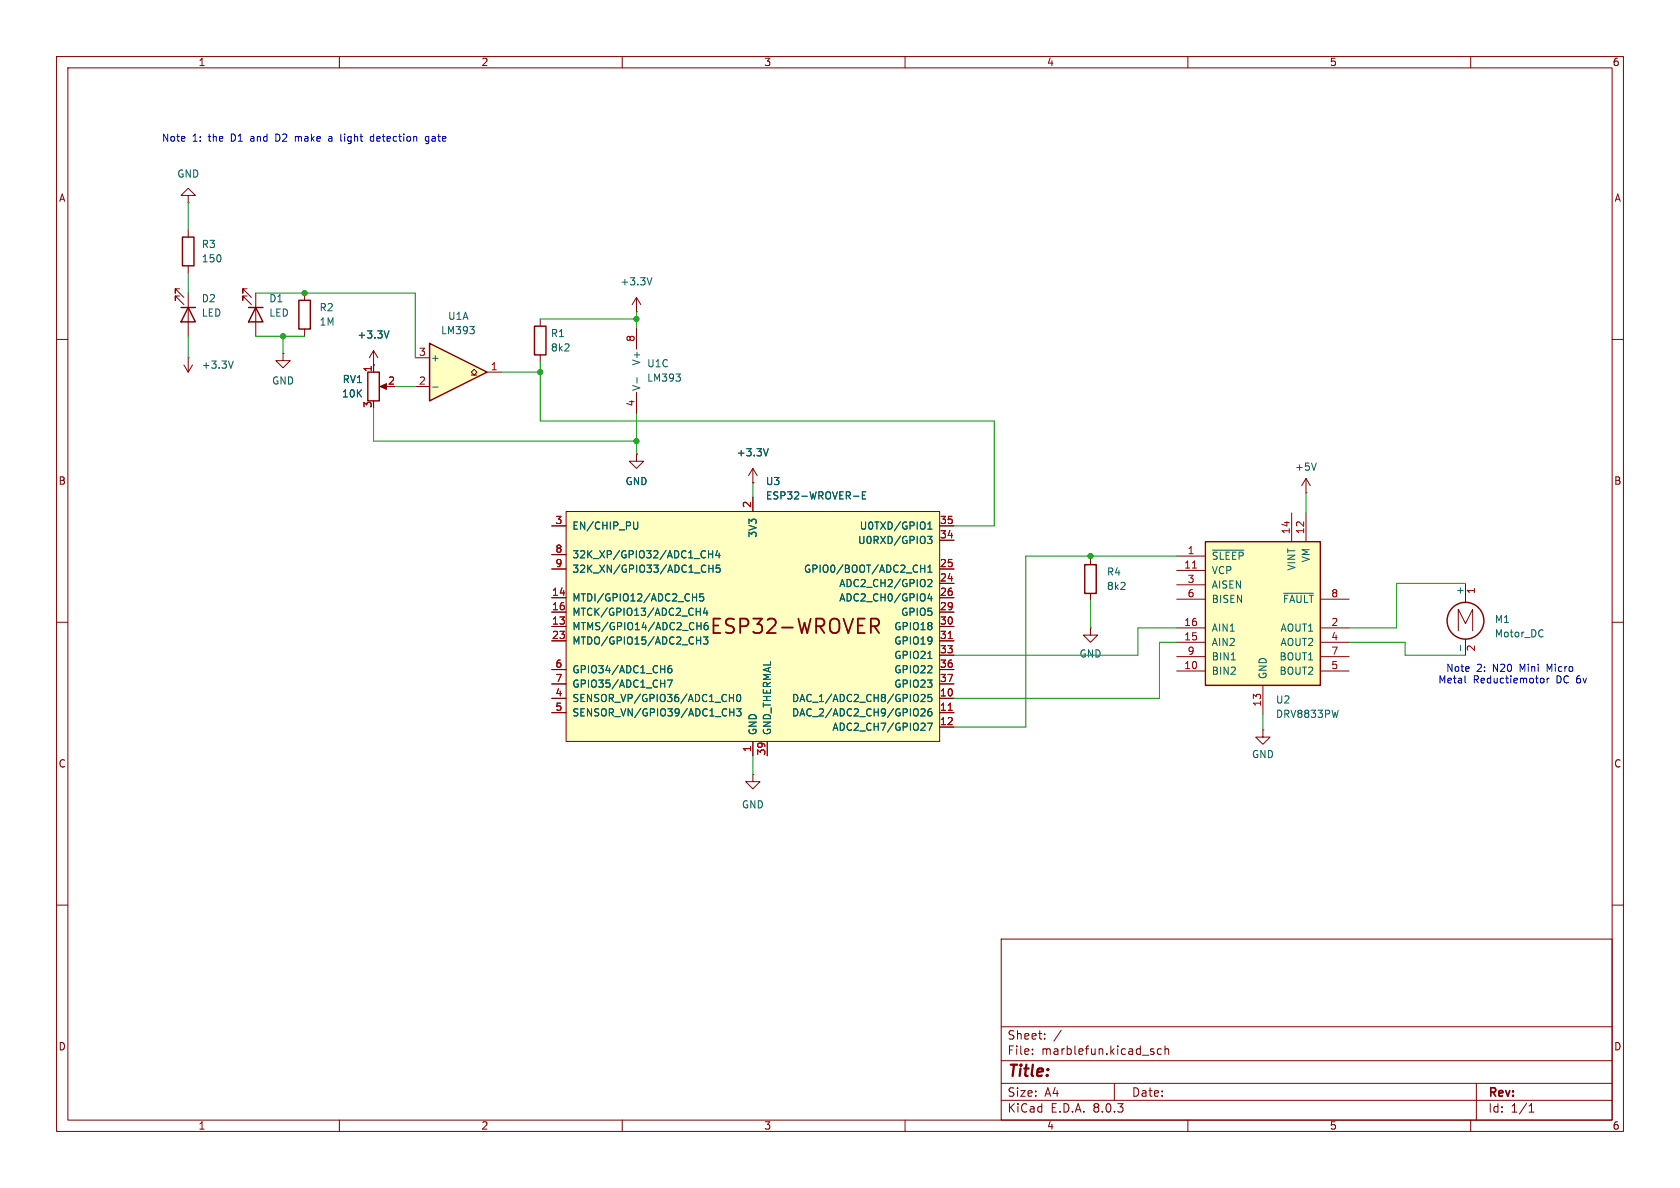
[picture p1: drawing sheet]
<svg xmlns="http://www.w3.org/2000/svg" width="297mm" height="210mm" viewBox="0 0 297 210" stroke-linecap="round" stroke-linejoin="round" font-family="sans-serif">
<g fill="none" stroke="#840000" stroke-width=".18">
<path d="M10 10h277v190h-277zM12 12h273v186h-273zM60 10v2M110 10v2M160 10v2M210 10v2M260 10v2M10 60h2M33.3 40.6v1.3M33.3 47v1.3M43.7 51.1h-.8v.7v-.7l1.5 1.5M43.7 52.3h-.8v.8v-.8l1.5 1.5"/>
<path d="M45.2 51.8v7.6M53.8 51.8v1.3M53.8 58.2v1.2M285 60h2M32.5 64.5l.8 1.3M33.3 63.2h.1M33.3 63.2v2.6M34 64.5l-.7 1.3M50 62.5v1.3h1.3l-1.3 1.2-1.2-1.2h1.2M50 62.5h.1M10 110h2M285 110h2"/>
<path d="M10 160h2M285 160h2M177 166h108v32h-108zM60 198v2M110 198v2M160 198v2M177 194.5h108M177 191.5h108M177 187.5h108M177 181.5h108M182.5 186.3v.1M182.5 185.5v.1"/>
<path d="M184.7 183.6v.1M184.7 182.8v.1M187.6 182.1l-1.3 2M197 191.5v3M203.8 185.9l.2 .2-.2 .3M203.8 185.4l.2 .1M205.3 185.5l-.4-.1-.3 .3v.4l.1 .2h.6M206 185.5l.2-.1 .3 .1 .1 .9M206 184.9v1.5M210 198v2M260 198v2M261 191.5v6.5"/>
<path d="M270.3 196.6h.9M270.3 195.5l.4-.4v1.5"/>
</g>
<path d="M32.3 41.9h2v5.1h-2zM43.9 54.4h2.6M45.2 54.4l1.3 2.5h-2.6zM52.8 53.1h2.1v5.1h-2.1z" fill="none" stroke="#840000" stroke-width=".25"/>
<path d="M41.2 63.8l-.4 1.3" fill="none" stroke="#006464" stroke-width=".18"/>
<path d="M75.9 60.7l10.2 5.1-10.2 5.1z" fill="#ffffc2"/>
<g fill="none" stroke="#840000" stroke-width=".25">
<path d="M32 54.4h2.5M33.3 54.4l1.2 2.5h-2.5zM94.5 57.7h2v5h-2zM65 65.8h2.1v5.1h-2.1zM75.9 60.7l10.2 5.1-10.2 5.1zM191.8 99.8h2v5.1h-2z"/>
<circle cx="259.1" cy="109.7" r="3.3"/>
</g>
<g fill="none" stroke="#840000" stroke-width=".18">
<path d="M33.3 34.5h1.2l-1.2-1.2-1.3 1.2h1.3v1.3M33.3 35.8h.1M31.7 51.1h-.7v.7v-.7l1.5 1.5M31.7 52.3h-.7v.8v-.8l1.5 1.5M33.3 51.8v7.6M95.5 56.4v1.3M112.5 55.1h.1M112.5 52.6l-.7 1.2M112.5 52.6v2.5M112.5 57.9v3.8M112.5 52.6l.8 1.2M66 64.5h.1"/>
<path d="M66 62v3.8M66 62l-.7 1.2M66 62l.8 1.2M67.6 68.3h1M73.4 68.3h2.5M73.4 63.2h2.5M83.3 66.3h.5l-.5-.5 .5-.5 .5 .5-.5 .5h.5M86.1 65.8h2.5M95.5 62.7v1.3M112.5 69.3v3.9M133.1 85.3h.1M133.1 82.8l-.8 1.3"/>
<path d="M133.1 82.8v2.5M133.1 82.8l.8 1.3M192.8 98.6v1.2M192.8 111v1.3h1.3l-1.3 1.2-1.3-1.2h1.3M192.8 111h.1M192.8 104.9v1.3M257.8 111.5v-3.8l1.3 2.5 1.2-2.5v3.8M259.1 103.1v3.4M259.1 113v2.8M133.1 136.9v1.3h1.3l-1.3 1.2-1.3-1.2h1.3M133.1 136.9h.1"/>
</g>
<path d="M68.8 58.5l-.5 1.3M83.1 57.7h.7l-.4 .5M83.8 58.3v.6M115.2 49.1l-.4 1.3M76.5 68.4h.9M112.6 66.8v.9M119.5 66.1h.8l-.4 .5M120.2 66.7v.6M135.8 79.3l-.4 1.3M258.2 114.1v.9M272.7 111.4h.1M272.8 112.5h-.1" fill="none" stroke="#006464" stroke-width=".18"/>
<path d="M67.2 68.3l1.1-.5v1z" fill="#840000" stroke="#840000" stroke-width=".18"/>
<path d="M213.1 95.8h20.3v25.4h-20.3z" fill="#ffffc2"/>
<path d="M213.1 95.8h20.3v25.4h-20.3z" fill="none" stroke="#840000" stroke-width=".25"/>
<g fill="none" stroke="#840000" stroke-width=".18">
<path d="M112.5 80.3v1.2h1.3l-1.3 1.3-1.2-1.3h1.2M112.5 80.3h.1M208 98.3h5.1M228.3 90.7v5.1M230.9 87.1h.1M230.9 84.6v2.5M230.9 90.7v5.1M230.9 84.6l-.8 1.3M230.9 84.6l.7 1.3M208 118.6h5.1M208 100.8h5.1M208 113.5h5.1"/>
<path d="M208 111h5.1M208 103.4h5.1M208 105.9h5.1M208 116.1h5.1M233.4 118.6h5.1M233.4 113.5h5.1M233.4 111h5.1M233.4 105.9h5.1M233.4 116.1h5.1M223.3 129v1.3h1.2l-1.2 1.3-1.3-1.3h1.3M223.3 129h.1M223.3 121.2v5"/>
</g>
<path d="M214.3 97.3h5.6M232.7 81.9l-.4 1.2M217.7 116.7h.7M226.9 104.9h5.3M236.6 125.5l-.3 1.3" fill="none" stroke="#006464" stroke-width=".18"/>
<path d="M210.8 100.4h.7" fill="none" stroke="#a90000" stroke-width=".18"/>
<path d="M100.1 90.4h66v40.7h-66z" fill="#ffffc2"/>
<g fill="none" stroke="#840000" stroke-width=".18">
<path d="M66 64.5h.1M66 64.5v1.3M97.5 93h2.6M97.5 98h2.6M100.1 90.4h66v40.7h-66zM112.5 80.3h.1M133.1 85.3h.1M133.1 87.9v2.5M166.1 93h2.6M166.1 95.5h2.6M97.5 110.7h2.6M97.5 105.7h2.6"/>
<path d="M97.5 108.2h2.6M97.5 113.3h2.6M97.5 100.6h2.6M97.5 118.4h2.6M166.1 110.7h2.6M166.1 105.7h2.6M166.1 108.2h2.6M166.1 113.3h2.6M166.1 103.1h2.6M166.1 100.6h2.6M166.1 115.8h2.6M166.1 118.4h2.6"/>
<path d="M97.5 123.4h2.6M97.5 126h2.6M97.5 120.9h2.6M133.1 131.1v2.5M135.6 131.1v2.5M166.1 123.4h2.6M166.1 126h2.6M166.1 128.5h2.6M166.1 120.9h2.6"/>
</g>
<g fill="none" stroke="#840000" stroke-width=".32">
<path d="M126.1 110.6h.9M127.4 109.4h-1.3v2.5h1.3M129.8 109.5l-1-.1a.62 .62 0 0 0-.5 .6 .62 .62 0 0 0 .5 .6 .93 .93 0 0 1 1 .6 .65 .65 0 0 1-.5 .7l-1-.1M130.9 110.7h.9a.69 .69 0 0 0 .5-.7 .69 .69 0 0 0-.5-.6h-.9v2.5M133.2 109.4h1.5l-.8 .9a.69 .69 0 0 1 .8 .5v.6l-.2 .4-.3 .1h-.7l-.3-.2M135.7 109.6l.4-.2h.6a.69 .69 0 0 1 .3 1.1l-1.4 1.4h1.5M138.2 110.9h2M141.1 109.4l.6 2.5 .5-1.8 .5 1.8 .6-2.5M144.3 110.7h1a.69 .69 0 0 0 .5-.7 .69 .69 0 0 0-.5-.6h-1v2.5M144.9 110.7l.8 1.2M146.8 109.7a.85 .85 0 0 1 1-.3 .85 .85 0 0 1 .6 .8v.9a.85 .85 0 0 1-.9 .8 .85 .85 0 0 1-.8-.8zM149.1 109.4l.9 2.5 .8-2.5"/>
<path d="M151.7 110.6h.8M152.9 109.4h-1.2v2.5h1.2M154 110.7h.9a.69 .69 0 0 0 .5-.7 .69 .69 0 0 0-.5-.6h-.9v2.5M154.6 110.7l.8 1.2"/>
</g>
<g fill="none" stroke="#006464" stroke-width=".18">
<path d="M68.8 58.5l-.5 1.3M135.8 79.3l-.4 1.3M112.7 92.3v1.1l-.2 .1h-.4M125.3 97.4v1.2M125.3 98h.7M125.3 99.9v1.3M126 97.4v1.2M126 99.9v1.3M126.8 97.3l-.3 .9h.8M127.1 97.8v.8M127.3 99.9h-.6l-.1 .6 .2-.1h.4l.1 .2v.4l-.2 .2-.5-.2M150.9 87.7h1"/>
<path d="M152.5 87.5h.4M153.1 86.9h-.6v1.3h.6M163.5 99.9v1.3M164 94.8h.8l-.5 .5 .4 .1v.6l-.2 .1-.5-.1M164 92.6l.4-.3v1.2M164 93.5h.8M118.7 117.7h-.4a.85 .85 0 0 0 0 1.2l.4-.1 .1-.4-.3-.2h-.3l-.1 .2M122.4 105.6h.7M123.1 108.1h.7M123.1 105v1.2M123.1 113.2h.8M123.2 110.7h.7"/>
<path d="M123.8 107.5v1.3M123.9 112.6v1.3M123.9 110.1v1.2M124.4 105h-.7v.6l.2-.1h.4l.1 .2v.4l-.2 .1-.5-.1M124.4 112.6h.7l-.4 .5 .4 .1v.5l-.2 .2-.5-.2M124.7 107.5l-.3 .9h.7M125 107.9v.9M125.1 110.1h-.4a.86 .86 0 0 0 0 1.2l.4-.1 .1-.4-.2-.3-.4 .1-.1 .2M125.3 100.5h.7M162.8 100.5h.7M164 102.6l.5-.2 .3 .4-.8 .9h.8M164 101.2h.8"/>
<path d="M164 100.3l.4-.4v1.3M164 116.4h.8M164.3 104.9l-.3 .9h.8M164.6 105.4v.8M118 120.2h.9l-.6 1.3M129 123.4h.7M129 125.9h.7M129.7 122.8v1.2M129.7 125.3v1.3M130.2 125.3h.8l-.4 .5 .3 .1v.5l-.1 .2-.6-.2M130.4 122.8h.1a.68 .68 0 0 1 .5 .6 .68 .68 0 0 1-.5 .6 .84 .84 0 0 1-.1-1.2zM162.8 122.9l.5-.1 .2 .3-.7 .9h.7"/>
<path d="M162.8 125.4l.5-.1 .2 .4-.7 .9h.7M164 127.8h.8l-.5 1.3M164.6 125.3l-.3 .1a.86 .86 0 0 0 0 1.2l.4-.2 .1-.4-.3-.2h-.3l-.2 .2M164.7 122.8h-.6l-.1 .6 .2-.2 .4 .1 .2 .2-.1 .4-.2 .1-.5-.1"/>
</g>
<path d="M167.6 112.9h.8M167.6 125.6h.8" fill="none" stroke="#a90000" stroke-width=".18"/>
<g fill="none" stroke="#0000c2" stroke-width=".18">
<path d="M49.1 23.7h-.3v1.3h.3M52.2 24.1v.9M52.6 24.1l-.4 .1M58.1 24.2h.5M58.7 24.4l-.4 .1-.2 .2 .2 .3 .4-.1M60.9 23.7v.1M60.9 24.1v.9M66.1 24.2l-.4-.1-.2 .3 .1 .5h.5M66.1 23.7v1.3M75.8 24.2l-.4-.1-.2 .3 .1 .5h.5M75.8 24.1v1l-.2 .3-.3-.1M272.5 119.9h.3l.2 .2-.1 .5-.4 .1"/>
<path d="M273.5 119.9v.8M273.9 119.9l-.4 .2M259 120.6l.2 .1"/>
</g>
<g fill="none" stroke="#009600" stroke-width=".18">
<path d="M33.3 35.8v4.8M33.3 48.3v3.5M33.3 59.4v3.8M45.2 59.4h8.6M45.2 51.8h28.2v11.4M50 59.4v3.1M95.5 56.4h17M112.5 55.1v2.8M66 72.1v5.9h46.5M69.8 68.3h3.6M88.6 65.8h6.9M95.5 64v10.4h80.3v18.6h-7.1"/>
<path d="M112.5 73.2v7.1M133.1 85.3v2.6M192.8 98.3v.3M208 98.3h-26.6v30.2h-12.7M230.9 87.1v3.6M192.8 106.2v4.8M208 111h-6.8v4.8h-32.5M208 113.5h-3v9.9h-36.3M238.5 113.5h9.9v2.3h10.7M259.1 103.1h-12.2v7.9h-8.4M133.1 133.6v3.3M223.3 126.2v2.8"/>
</g>
<g fill="#009600" stroke="#009600" stroke-width=".18">
<circle cx="53.8" cy="51.8" r=".46"/>
<circle cx="50" cy="59.4" r=".46"/>
<circle cx="95.5" cy="65.8" r=".46"/>
<circle cx="192.8" cy="98.3" r=".46"/>
<circle cx="112.5" cy="56.4" r=".46"/>
<circle cx="112.5" cy="78" r=".46"/>
</g>
<text font-size="2.8" fill="#840000" x="178" y="190.9">Title:</text>
<g font-size="2.1" fill="#840000">
<text x="178" y="184">Sheet:</text>
<text x="178" y="186.7">File:</text>
<text x="184.1" y="186.7">marblefun.kicad_sch</text>
<text x="178" y="196.9">KiCad</text>
<text x="178" y="194.1">Size:</text>
<text x="184.7" y="194.1">A4</text>
<text x="185.7" y="196.9">E.D.A.</text>
<text x="193.3" y="196.9">8.0.3</text>
<text x="200" y="194.1">Date:</text>
<text x="263" y="194.3">Rev:</text>
<text x="263" y="196.9">Id:</text>
<text x="267.1" y="196.9">1/1</text>
</g>
<g font-size="1.8" fill="#840000">
<text x="35" y="11.9">1</text>
<text x="85" y="11.9">2</text>
<text x="135" y="11.9">3</text>
<text x="185" y="11.9">4</text>
<text x="235" y="11.9">5</text>
<text x="285" y="11.9">6</text>
<text x="10.3" y="35.9">A</text>
<text x="285.3" y="35.9">A</text>
<text x="10.3" y="85.9">B</text>
<text x="285.3" y="85.9">B</text>
<text x="10.3" y="135.9">C</text>
<text x="285.3" y="135.9">C</text>
<text x="10.3" y="185.9">D</text>
<text x="285.3" y="185.9">D</text>
<text x="35" y="199.9">1</text>
<text x="85" y="199.9">2</text>
<text x="135" y="199.9">3</text>
<text x="185" y="199.9">4</text>
<text x="235" y="199.9">5</text>
<text x="285" y="199.9">6</text>
</g>
<g font-size="1.8" fill="#0000c2">
<text x="28.5" y="25.3">Note</text>
<text x="34" y="25.3">1:</text>
<text x="37" y="25.3">the</text>
<text x="41.1" y="25.3">D1</text>
<text x="44.8" y="25.3">and</text>
<text x="49.4" y="25.3">D2</text>
<text x="53" y="25.3">make</text>
<text x="59.2" y="25.3">a</text>
<text x="61.5" y="25.3">light</text>
<text x="66.9" y="25.3">detection</text>
<text x="76.9" y="25.3">gate</text>
<text x="255.6" y="119">Note</text>
<text x="261" y="119">2:</text>
<text x="264" y="119">N20</text>
<text x="268.9" y="119">Mini</text>
<text x="273.9" y="119">Micro</text>
<text x="254.2" y="121">Metal</text>
<text x="260.4" y="121">Reductiemotor</text>
<text x="275.3" y="121">DC 6v</text>
</g>
<g font-size="1.8" fill="#006464">
<text x="31.2" y="31.6">GND</text>
<text x="35.6" y="44">R3</text>
<text x="35.6" y="46.6">150</text>
<text x="35.6" y="53.6">D2</text>
<text x="47.5" y="53.6">D1</text>
<text x="109.6" y="50.6">+3.3V</text>
<text x="35.6" y="56.2">LED</text>
<text x="47.5" y="56.2">LED</text>
<text x="56.4" y="55.2">R2</text>
<text x="56.4" y="57.8">1M</text>
<text x="77.9" y="59.3">LM393</text>
<text x="79.1" y="56.7">U1A</text>
<text x="97.3" y="59.8">R1</text>
<text x="35.6" y="65.4">+3.3V</text>
<text x="63.1" y="60">+3.3V</text>
<text x="76.1" y="64.1">+</text>
<text x="97.3" y="62.3">8k2</text>
<text x="113.4" y="64.7" transform="rotate(-90 113.4 64.7)">V+</text>
<text x="114.3" y="65.1">U1C</text>
<text x="48" y="68.2">GND</text>
<text x="60.4" y="70.5">10K</text>
<text x="60.5" y="67.9">RV1</text>
<text x="113.4" y="69.2" transform="rotate(-90 113.4 69.2)">V-</text>
<text x="114.3" y="67.7">LM393</text>
<text x="130.2" y="80.9">+3.3V</text>
<text x="228.8" y="83.4">+5V</text>
<text x="110.5" y="86">GND</text>
<text x="135.3" y="86">U3</text>
<text x="135.3" y="88.5">ESP32-WROVER-E</text>
<text x="101.1" y="93.8">EN/CHIP_PU</text>
<text x="134" y="95.2" transform="rotate(-90 134 95.2)">3V3</text>
<text x="151.9" y="93.8">U0TXD/GPIO1</text>
<text x="101.1" y="98.9">32K_XP/GPIO32/ADC1_CH4</text>
<text x="101.1" y="101.4">32K_XN/GPIO33/ADC1_CH5</text>
<text x="142" y="101.4">GPIO0/BOOT/ADC2_CH1</text>
<text x="151.6" y="96.4">U0RXD/GPIO3</text>
<text x="195.6" y="102">R4</text>
<text x="214.1" y="99.2">~{SLEEP}</text>
<text x="214.1" y="101.7">VCP</text>
<text x="229.2" y="101" transform="rotate(-90 229.2 101)">VINT</text>
<text x="231.7" y="99.5" transform="rotate(-90 231.7 99.5)">VM</text>
<text x="101.1" y="106.5">MTDI/GPIO12/ADC2_CH5</text>
<text x="148.3" y="104">ADC2_CH2/GPIO2</text>
<text x="148.3" y="106.5">ADC2_CH0/GPIO4</text>
<text x="195.6" y="104.5">8k2</text>
<text x="214.1" y="104.2">AISEN</text>
<text x="214.1" y="106.8">BISEN</text>
<text x="226.7" y="106.8">~{FAULT}</text>
<text x="258.8" y="105.3" transform="rotate(-90 258.8 105.3)">+</text>
<text x="101.1" y="111.6">MTMS/GPIO14/ADC2_CH6</text>
<text x="101.1" y="109.1">MTCK/GPIO13/ADC2_CH4</text>
<text x="158" y="111.6">GPIO18</text>
<text x="159.2" y="109.1">GPIO5</text>
<text x="214.1" y="111.9">AIN1</text>
<text x="226.3" y="111.9">AOUT1</text>
<text x="264.2" y="110.3">M1</text>
<text x="264.2" y="112.9">Motor_DC</text>
<text x="101.1" y="114.1">MTDO/GPIO15/ADC2_CH3</text>
<text x="101.1" y="119.2">GPIO34/ADC1_CH6</text>
<text x="158" y="114.1">GPIO19</text>
<text x="158" y="116.7">GPIO21</text>
<text x="158" y="119.2">GPIO22</text>
<text x="190.7" y="116.4">GND</text>
<text x="214.1" y="119.5">BIN2</text>
<text x="214.1" y="114.4">AIN2</text>
<text x="214.1" y="116.9">BIN1</text>
<text x="226.1" y="119.5">BOUT2</text>
<text x="226.1" y="116.9">BOUT1</text>
<text x="226.3" y="114.4">AOUT2</text>
<text x="101.1" y="124.3">SENSOR_VP/GPIO36/ADC1_CH0</text>
<text x="101.1" y="121.8">GPIO35/ADC1_CH7</text>
<text x="139.9" y="124.3">DAC_1/ADC2_CH8/GPIO25</text>
<text x="158" y="121.8">GPIO23</text>
<text x="224.1" y="120.1" transform="rotate(-90 224.1 120.1)">GND</text>
<text x="225.5" y="124.6">U2</text>
<text x="101.1" y="126.8">SENSOR_VN/GPIO39/ADC1_CH3</text>
<text x="134" y="130" transform="rotate(-90 134 130)">GND</text>
<text x="136.5" y="130" transform="rotate(-90 136.5 130)">GND_THERMAL</text>
<text x="139.9" y="126.8">DAC_2/ADC2_CH9/GPIO26</text>
<text x="147.1" y="129.4">ADC2_CH7/GPIO27</text>
<text x="225.5" y="127.1">DRV8833PW</text>
<text x="221.2" y="134.2">GND</text>
<text x="131.1" y="143.1">GND</text>
</g>
<g font-size="1.8" fill="#a90000">
<text x="65.8" y="65.9" transform="rotate(-90 65.8 65.9)">1</text>
<text x="74" y="63">3</text>
<text x="86.7" y="65.5">1</text>
<text x="112.3" y="60.5" transform="rotate(-90 112.3 60.5)">8</text>
<text x="68.5" y="68.1">2</text>
<text x="74" y="68.1">2</text>
<text x="112.3" y="72" transform="rotate(-90 112.3 72)">4</text>
<text x="65.8" y="72.2" transform="rotate(-90 65.8 72.2)">3</text>
<text x="132.8" y="89.9" transform="rotate(-90 132.8 89.9)">2</text>
<text x="98.1" y="92.7">3</text>
<text x="166.1" y="95.3">34</text>
<text x="166.1" y="92.7">35</text>
<text x="228.1" y="94.5" transform="rotate(-90 228.1 94.5)">14</text>
<text x="230.6" y="94.5" transform="rotate(-90 230.6 94.5)">12</text>
<text x="98.1" y="97.8">8</text>
<text x="98.1" y="100.3">9</text>
<text x="166.1" y="100.3">25</text>
<text x="209.3" y="100.6">11</text>
<text x="209.9" y="98">1</text>
<text x="97.5" y="105.4">14</text>
<text x="97.5" y="108">16</text>
<text x="166.1" y="102.9">24</text>
<text x="166.1" y="105.4">26</text>
<text x="166.1" y="108">29</text>
<text x="209.9" y="103.1">3</text>
<text x="209.9" y="105.7">6</text>
<text x="235.3" y="105.7">8</text>
<text x="261.1" y="105.1" transform="rotate(-90 261.1 105.1)">1</text>
<text x="97.5" y="110.5">13</text>
<text x="97.5" y="113">23</text>
<text x="166.1" y="110.5">30</text>
<text x="166.1" y="113">31</text>
<text x="209.3" y="113.3">15</text>
<text x="209.3" y="110.7">16</text>
<text x="235.3" y="110.7">2</text>
<text x="235.3" y="113.3">4</text>
<text x="98.1" y="118.1">6</text>
<text x="166.1" y="115.6">33</text>
<text x="166.1" y="118.1">36</text>
<text x="209.3" y="118.4">10</text>
<text x="209.9" y="115.8">9</text>
<text x="235.3" y="118.4">5</text>
<text x="235.3" y="115.8">7</text>
<text x="261.1" y="115.3" transform="rotate(-90 261.1 115.3)">2</text>
<text x="98.1" y="123.2">4</text>
<text x="98.1" y="125.7">5</text>
<text x="98.1" y="120.7">7</text>
<text x="166.1" y="123.2">10</text>
<text x="166.1" y="125.7">11</text>
<text x="166.1" y="120.7">37</text>
<text x="223" y="125" transform="rotate(-90 223 125)">13</text>
<text x="166.1" y="128.3">12</text>
<text x="132.8" y="133" transform="rotate(-90 132.8 133)">1</text>
<text x="135.4" y="133.6" transform="rotate(-90 135.4 133.6)">39</text>
</g>
</svg>
